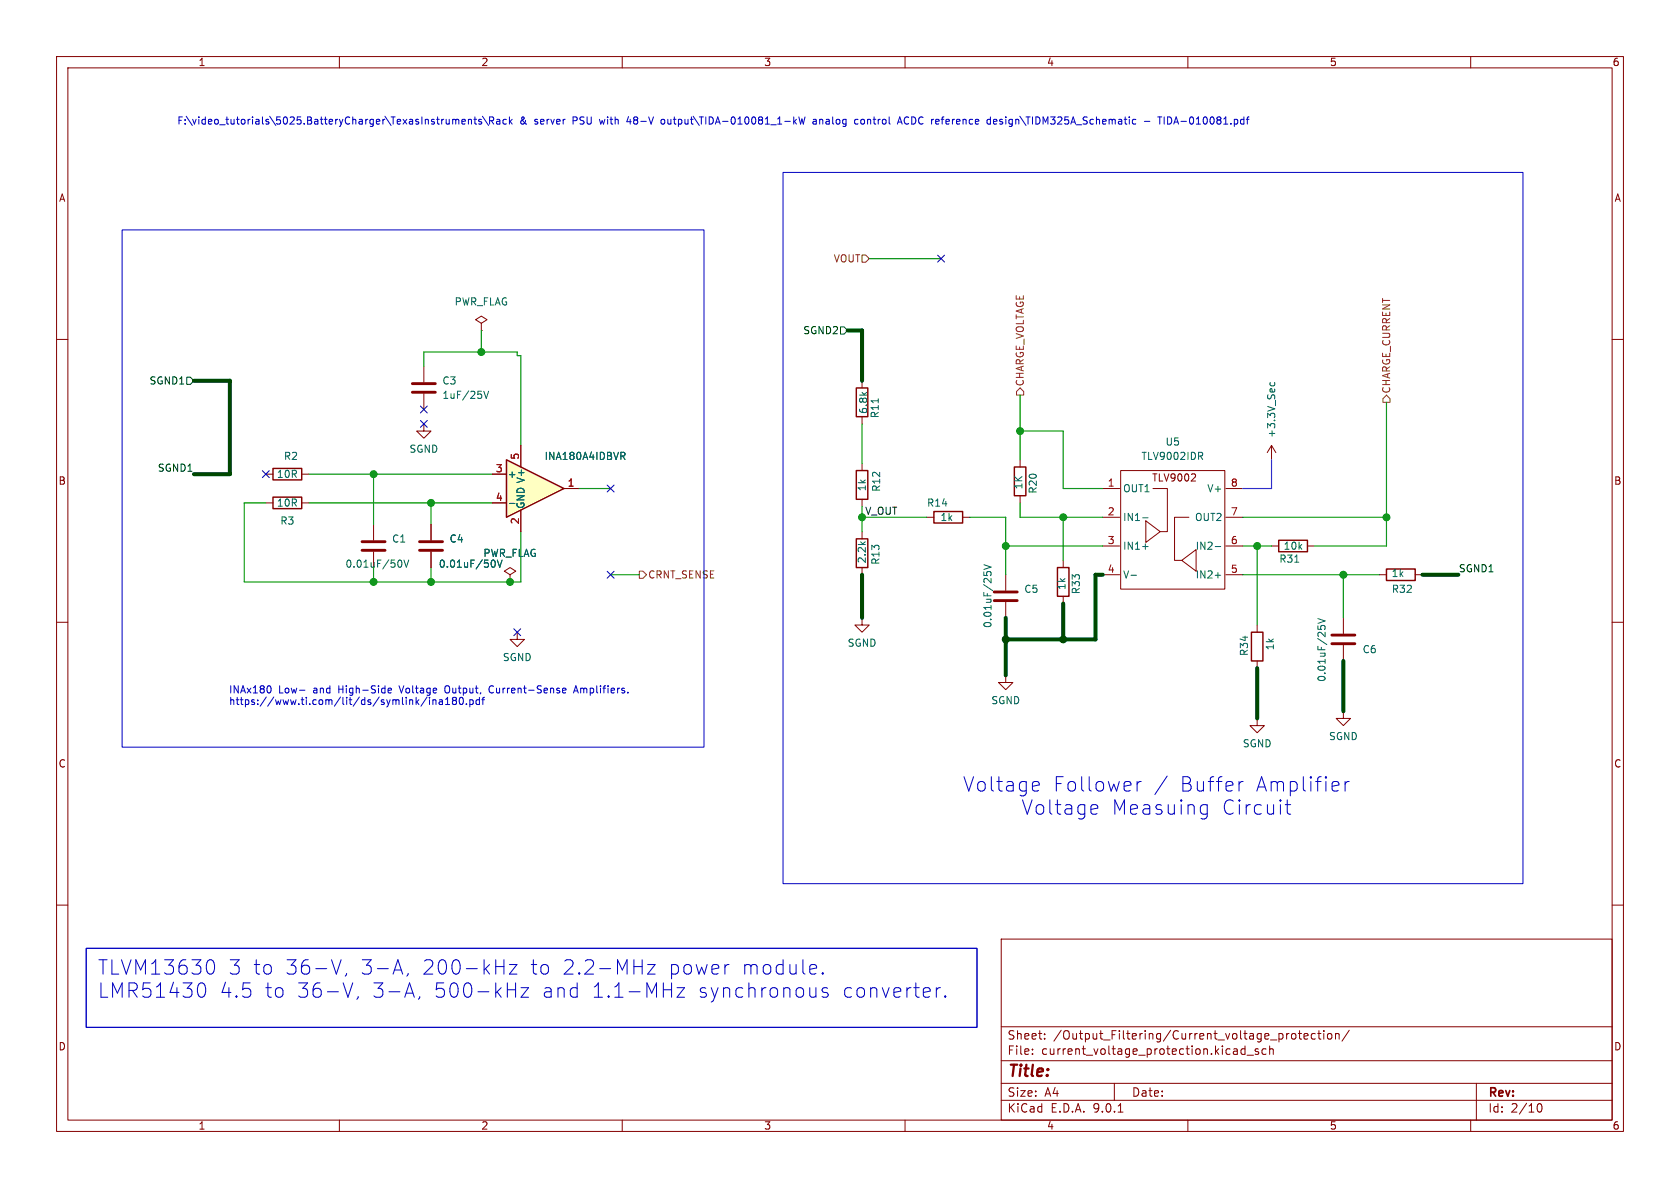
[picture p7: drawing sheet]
<svg xmlns="http://www.w3.org/2000/svg" width="297mm" height="210mm" viewBox="0 0 297 210" stroke-linecap="round" stroke-linejoin="round" font-family="sans-serif">
<g fill="none" stroke="#840000" stroke-width=".18">
<path d="M10 10h277v190h-277zM12 12h273v186h-273zM60 10v2M110 10v2M160 10v2M210 10v2M260 10v2M85.1 57.2l1-.7-1-.6-1 .6 1 .7v1.2M85.1 58.4h.1M10 60h2M74.9 64.8v2.8M74.9 69.6v2.8"/>
<path d="M285 60h2M224.8 96.5h1.3M231.1 96.5h1.3M10 110h2M177.8 119.4v1.3h1.3l-1.3 1.2-1.3-1.2h1.3M237.5 109.2v2.8M237.5 114v2.8M285 110h2M222.2 127v1.3h1.3l-1.3 1.2-1.2-1.2h1.2M10 160h2M177 166h108v32h-108zM285 160h2"/>
<path d="M60 198v2M110 198v2M160 198v2M177 194.5h108M177 191.5h108M177 187.5h108M177 181.5h108M182.5 186.3v.1M182.5 185.5v.1M184.7 183.6v.1M184.7 182.8v.1M197 191.5v3"/>
<path d="M197.7 196.6h.8M210 198v2M220.1 184.9v1.5M220.1 185.5l-.4-.1-.3 .3v.4l.1 .2h.6M220.5 186.5h1.1M222.5 185.5l-.4-.1-.2 .2 .1 .2 .5 .2v.3h-.6M223.8 185.5l-.4-.1-.3 .3v.4l.1 .2h.6M224.5 185.5l.2-.1 .3 .1 .1 .9M224.5 184.9v1.5M228.6 182.7l.4 .1 .1 .2-.1 .6-.4 .1M229.5 182.7h.6M229.7 182.2v1.3l.4 .2"/>
<path d="M230.5 183.2l.7-.1v-.3l-.5-.1-.2 .2 .1 .7h.6M232.5 182.8l-.4-.1-.3 .3v.4l.2 .2h.5M233 182.7h.5M233.2 182.2v1.3l.3 .2M234 182.2v.1M234 182.7v1M234.8 182.8l.4-.1 .3 .3v.4l-.3 .3-.4-.1-.1-.2v-.4zM236.1 182.8l.2-.1 .4 .1v.9M236.1 182.7v1M238.5 182.1l-1.3 2M260 198v2M261 191.5v6.5"/>
<path d="M271.7 195.7l.2-.5 .2-.1a.81 .81 0 0 1 .6 .6 .81 .81 0 0 1-.3 .8h-.4l-.3-.5"/>
</g>
<path d="M72.9 67.8h4.1M72.9 69.3h4.1M235.5 112.3h4M235.5 113.8h4" fill="none" stroke="#840000" stroke-width=".51"/>
<path d="M85.5 69.2l.5 1.2 .4-1.2M228.9 99.4h.7M233 110.6v.6M233 109.4l1.3 .4-1.3 .4M233.5 111.1v-.3l.2-.2h.4l.2 .5" fill="none" stroke="#006464" stroke-width=".18"/>
<path d="M226.1 95.5h5v2h-5z" fill="none" stroke="#840000" stroke-width=".25"/>
<path d="M89.5 81.3l10.2 5.1-10.2 5z" fill="#ffffc2"/>
<path d="M151.4 68.6h2v5.1h-2zM48.3 87.9h5v2h-5zM48.3 82.8h5v2h-5zM89.5 81.3l10.2 5.1-10.2 5zM151.4 95.3h2v5h-2zM151.4 83.2h2v5.1h-2zM165.1 90.4h5.1v2.1h-5.1zM179.3 82.6h2.1v5h-2.1zM186.9 100.3h2.1v5.1h-2.1zM221.2 111.8h2.1v5h-2.1zM245.1 100.6h5.1v2h-5.1z" fill="none" stroke="#840000" stroke-width=".25"/>
<g fill="none" stroke="#840000" stroke-width=".18">
<path d="M74.9 74.9v1.3h-1.2l1.2 1.3 1.3-1.3h-1.3M92.1 78.7v3.9M152.4 67.3v1.3M152.4 73.7v1.2M224.8 78.7l-.8 1.3M224.8 78.7l.8 1.3M224.8 78.7v2.6M47 83.8h1.3M47 88.9h1.3M53.3 83.8h1.3M53.3 88.9h1.3M66 92.7v2.8"/>
<path d="M66 97.5v2.8M76.2 92.7v2.8M76.2 97.5v2.8M87 83.8h2.5M87 88.9h2.5M92.1 90.2v3.8M99.7 86.4h2.5M152.4 81.9v1.3M152.4 88.3v1.2M152.4 94v1.3M163.8 91.4h1.3M170.2 91.4h1.2"/>
<path d="M180.3 81.3v1.3M180.3 87.6v1.3M188 99.1v1.2M194.9 86.4h3M194.9 91.4h3M194.9 96.5h3M198.1 83.2h18.4v20.9h-18.4zM202.6 92.1l2.5 1.9-2.5 1.9zM203.8 86.4h2.6v7.6h-1.3M208.9 99.1l2.6-1.9v3.8zM210.2 91.4h-2.6v7.7h1.3M211.2 83.8l.2 .2-.1 .3-.7 .7h.8"/>
<path d="M216.7 86.4h3M216.7 91.4h3M216.7 96.5h3M90.2 101.6l1-.6-1-.7-1 .7 1 .6v1.3M90.2 102.9h.1M91.4 111.8v1.2h1.3l-1.3 1.3-1.2-1.3h1.2M152.4 109.2v1.3h1.3l-1.3 1.3-1.3-1.3h1.3M152.4 100.3v1.3M177.8 101.6v2.8M177.8 106.4v2.8M188 105.4v1.3M194.9 101.6h3"/>
<path d="M216.7 101.6h3M222.2 110.5v1.3M222.2 116.8v1.3M243.8 101.6h1.3M250.2 101.6h1.3M237.5 125.7v1.3h1.3l-1.3 1.3-1.3-1.3h1.3"/>
</g>
<g fill="none" stroke="#006464" stroke-width=".18">
<path d="M109.8 80h.4l.3 .2-.1 .4h-.6M155.3 70.5v.7M212.4 80l.2 .2v.3l-.2 .1M224.6 67.6l-.1 .4 .3 .2M225.3 67.6l.1 .4-.3 .2M70.6 99a.68 .68 0 0 1 .5 .6 .68 .68 0 0 1-.5 .7M71.4 99l.4 1.3 .5-1.3M87.6 99.5l-.2 .7-.3 .1M87.9 99l.4 1.3 .5-1.3M90.1 89h.9M110.1 80.6l.4 .6M173.9 99.8l1.3 .4-1.3 .5"/>
<path d="M202 91.5h1M202 96.6h1M212.2 80.6l.4 .6M214.8 96.6h1M173.9 101.1v.6M174.4 101.6v-.3l.3-.3 .4 .1 .1 .5M199.9 101.7h1M214.8 101.7h1"/>
</g>
<path d="M64 95.8h4.1M64 97.3h4.1M74.2 95.8h4M74.2 97.3h4M175.8 104.6h4M175.8 106.2h4" fill="none" stroke="#840000" stroke-width=".51"/>
<path d="M148.6 57.8h.6l.7 .6-.7 .7h-.6zM33 66.7h.7l.6 .6-.6 .6h-.7z" fill="none" stroke="#004800" stroke-width=".18"/>
<path d="M152.4 45.1h.6l.7 .6-.7 .7h-.6zM180.3 68.6l.7 .6v.7h-1.3v-.7zM244.5 70.5l.6-.6 .6 .6v.6h-1.2zM113 101h.7l.6 .6-.6 .6h-.7z" fill="none" stroke="#725600" stroke-width=".18"/>
<path d="M149.9 58.4h2.5v8.9M34.3 67.3h6.3v16.5h-6.3M152.4 101.6v7.6M177.8 109.2v10.2M188 106.7v6.3M194.9 101.6h-1.2v11.4h-15.9M222.2 118.1v8.9M237.5 116.8v8.9M251.5 101.6h6.3" fill="none" stroke="#004800" stroke-width=".71"/>
<g fill="none" stroke="#009600" stroke-width=".2">
<path d="M85.1 58.4v3.8M153.7 45.7h12.7M74.9 64.8v-2.6h16.5v.7h.7v15.8M152.4 74.9v7M180.3 76.2h7.7v10.2h6.9M180.3 69.9v11.4M245.1 71.1v25.4h-12.7M47 88.9h-3.8v14h48.9v-8.9M54.6 88.9h32.4M54.6 83.8h32.4M66 83.8v8.9M76.2 88.9v3.8"/>
<path d="M102.2 86.4h5.7M163.8 91.4h-11.4v2.6M171.4 91.4h6.4v10.2M177.8 96.5h17.1M180.3 88.9v2.5h14.6M188 91.4v7.7M219.7 96.5h5.1M219.7 91.4h25.4M222.2 96.5v14M66 100.3v2.6M76.2 100.3v2.6M107.9 101.6h5.1"/>
<path d="M219.7 101.6h24.1M237.5 101.6v7.6"/>
</g>
<path d="M224.8 81.3v5.1h-5.1" fill="none" stroke="#2d32ff" stroke-width=".2"/>
<g fill="none" stroke="#000084" stroke-width=".18">
<path d="M165.8 45.1l1.2 1.2M167 45.1l-1.2 1.2M74.3 74.3l1.2 1.2M74.3 71.8l1.2 1.2M75.5 74.3l-1.2 1.2M75.5 71.8l-1.2 1.2M46.4 83.2l1.2 1.2M47.6 83.2l-1.2 1.2M107.3 85.8l1.3 1.2M108.6 85.8l-1.3 1.2M90.8 111.2l1.2 1.2M92 111.2l-1.2 1.2"/>
<path d="M107.3 101l1.3 1.2M108.6 101l-1.3 1.2"/>
</g>
<g fill="none" stroke="#0000c2" stroke-width=".18">
<path d="M81.7 21.5l.6-.1-.1-.2-.4-.1-.1 .2v.6h.5M82.8 21.2l.2-.1 .3 .1 .1 .7M82.8 21.1v.8M83.8 21.1h.5M84 20.7v1.1l.3 .1M85.1 21.2l-.3-.1-.2 .2 .1 .2 .4 .1v.3h-.5M85.3 20.5l1.1 1.7M86.6 21.3h.6l.1-.2-.1-.3-.6-.1v1.2M86.9 21.3l.4 .6M87.8 21.2h.5l.1 .7M88.4 21.4l-.5 .1-.1 .1 .1 .3h.5M89.5 21.2l-.3-.1-.3 .2 .1 .6h.5"/>
<path d="M90.1 20.7v1.2M90.2 21.5l.3 .4M90.5 21.1l-.4 .5M111.1 20.6l-.3 .9h.8M117.3 21.1l-.3 .1-.1 .1v.5l.4 .1M138.4 30.5h130.8v125.7h-130.8zM138.7 21.5h1M140.3 20.7v1.2M140.4 21.5l.4 .4M140.8 21.1l-.5 .5M141.2 20.7l.3 1.2 .3-.9 .2 .9 .3-1.2M143.8 21.2h.5"/>
<path d="M144.3 21.4l-.4 .1-.2 .1 .2 .3h.4M151.7 21.2l-.4-.1-.2 .2 .1 .6h.5M158.6 21.9l.5-1.2 .4 1.2M158.8 21.6h.6M175.1 21.2l-.4-.1-.2 .2 .1 .6h.5M175.1 20.7v1.2M176.1 21.1h-.3l-.2 .2 .1 .6h.4M176.2 21.4l-.6 .1M200.3 21.9h.5M200.3 21.2h.5M202.3 21.5h1M204.7 20.7h.7"/>
<path d="M205 20.7v1.2M205.8 20.7v1.2M206.7 20.7h-.3v1.2h.3M21.6 40.6h102.9v91.5h-102.9zM47.6 121.2a.79 .79 0 0 1 0 1.3M52.9 122h1M68.6 122.1l.6-.1v-.3h-.4l-.2 .1 .1 .6h.5M70.5 121.2l.5 1.3M75.5 123.2l-1.1 1.6M75.9 123.7v.8M76.5 123.7v.8M76.6 123.8h-.1"/>
<path d="M77 123.8l.1 .7M77.7 123.8h.5v.7M78.2 124l-.4 .1-.2 .1 .2 .3h.4M78.8 124.5h.7M78.8 121.3a.9 .9 0 0 0 0 1.1M78.9 123.6h-.1M79.1 123.3v1.2M80.1 123.8h.1M80.2 123.8l-.2 .3v.3l.2 .1h.4l.1-.2v-.2l-.2-.3M80.2 123.8h.3M80.6 123.8h-.1M81.2 123.8v.5l.3 .2 .3-.1 .1-.6"/>
<path d="M82.5 124.4v.1M83.1 123.7v1.3M83.5 123.8l.2 .1-.1 .5-.2 .1h-.3M84.3 123.8l-.2 .1 .1 .5 .2 .1h.4M84.8 123.3v1.2M85.2 123.7h.5M85.4 123.5v1M85.5 123.3h.2M86.9 121.2a.68 .68 0 0 0-.5 .7 .68 .68 0 0 0 .5 .6M99.4 122.1l.7-.1-.1-.3h-.4l-.2 .1 .1 .6h.5M101.4 122.5l.4-1.3 .4 1.3M101.5 122.1h.6"/>
<path d="M182.9 138.1l.7 .2 .1 .5-1.2 .2M183.6 139.7l-.7 .1M201 138.1v1.7M201.7 138.1a.65 .65 0 0 0-.7 .5M206.3 137.2l-2.1 3.2M219.8 138.1a.65 .65 0 0 0-.8 .5M237.8 138.1v1.7M238.5 138.1a.65 .65 0 0 0-.7 .5M193.2 142.2l.7 .2 .2 .4-1.2 .3M193.9 143.8l-.7 .1M212.7 142.2l.7 .2M213.4 143.8l-.7 .1"/>
<path d="M213.4 142.2v2.1a.69 .69 0 0 1-.8 .5M227.2 142.2h1M227.6 141.4v2.2l.1 .2 .5 .1M15.2 167.6h157.5v14h-157.5zM35.8 173.7a1.49 1.49 0 0 1 .4 2.1 .65 .65 0 0 1-.7 .5M37.3 169.7a1.49 1.49 0 0 1 .5 2l-.5 .5M60.3 169.7l-.8 2.5M61.3 172.1l-.3 .5M62.4 173.7l-.9 2.6M63.3 176.2l-.2 .5M69.7 171.5h1.2M70.3 169.7l.9 2.5"/>
<path d="M71.8 175.6h1.2M72.2 172.1l-.3 .5M72.4 173.7l.8 2.6M74.2 176.2l-.2 .5M87.6 170.9h1.5M89.1 169.7v2.5M89.7 175h1.4M90.1 170.5h1.3l-1.3 1.7h1.3M91.1 173.7v2.6M92.1 174.6h1.3l-1.3 1.7h1.3M112.1 170.9h1.4M113.5 169.7v2.5"/>
<path d="M114.5 170.5h1.3l-1.3 1.7h1.3M117.3 175h1.4M118.7 173.7v2.6M119.7 174.6h1.3l-1.3 1.7h1.3M128.9 170.5l-.5 .1M144 170.5l.2 .1 .2 .5-1.2 .3M144.2 172.1l-.2 .1M144.2 174.6v1.7M144.2 176l-.3 .3M145.5 172l.1 .1-.1 .1M145.5 172l-.2 .1 .2 .1M145.5 172v.2"/>
<path d="M146.3 174.7l-.6-.1-.4 .4 .2 .3 .8 .3 .1 .2-.1 .4-.2 .1-.8-.1M165.5 174.6v1.7M166.3 174.6a.65 .65 0 0 0-.8 .5M167.1 176l.1 .2-.1 .1M167.1 176l-.1 .2 .1 .1M167.1 176v.3"/>
</g>
<g fill="#009600" stroke="#009600" stroke-width=".18">
<circle cx="85.1" cy="62.2" r=".61"/>
<circle cx="180.3" cy="76.2" r=".61"/>
<circle cx="188" cy="91.4" r=".61"/>
<circle cx="177.8" cy="96.5" r=".61"/>
<circle cx="152.4" cy="91.4" r=".61"/>
<circle cx="90.2" cy="102.9" r=".61"/>
<circle cx="76.2" cy="102.9" r=".61"/>
<circle cx="66" cy="102.9" r=".61"/>
<circle cx="66" cy="83.8" r=".61"/>
<circle cx="76.2" cy="88.9" r=".61"/>
<circle cx="222.2" cy="96.5" r=".61"/>
<circle cx="237.5" cy="101.6" r=".61"/>
<circle cx="245.1" cy="91.4" r=".61"/>
</g>
<g fill="#004800" stroke="#004800" stroke-width=".18">
<circle cx="177.8" cy="113" r=".61"/>
<circle cx="188" cy="113" r=".61"/>
</g>
<g font-size="3.5" fill="#0000c2">
<text x="170.2" y="140.2">Voltage</text>
<text x="186.1" y="140.2">Follower</text>
<text x="208.4" y="140.2">Buffer</text>
<text x="221.8" y="140.2">Amplifier</text>
<text x="180.5" y="144.3">Voltage</text>
<text x="196.5" y="144.3">Measuing</text>
<text x="215.9" y="144.3">Circuit</text>
<text x="17.1" y="172.5">TLVM13630</text>
<text x="40.2" y="172.5">3 to</text>
<text x="50.1" y="172.5">36-V,</text>
<text x="63.4" y="172.5">3-A,</text>
<text x="74.2" y="172.5">200-kHz</text>
<text x="93.3" y="172.5">to</text>
<text x="98.9" y="172.5">2.2-MHz</text>
<text x="117.6" y="172.5">power</text>
<text x="130.5" y="172.5">module.</text>
<text x="17.1" y="176.6">LMR51430</text>
<text x="38.6" y="176.6">4.5</text>
<text x="46.6" y="176.6">to</text>
<text x="52.2" y="176.6">36-V,</text>
<text x="65.4" y="176.6">3-A,</text>
<text x="76.3" y="176.6">500-kHz</text>
<text x="95.3" y="176.6">and</text>
<text x="104.1" y="176.6">1.1-MHz</text>
<text x="122.8" y="176.6">synchronous</text>
<text x="148.3" y="176.6">converter.</text>
</g>
<text font-size="2.8" fill="#840000" x="178" y="190.9">Title:</text>
<g font-size="2.1" fill="#840000">
<text x="178" y="184">Sheet:</text>
<text x="186.2" y="184">/Output_Filtering/Current_voltage_protection/</text>
<text x="178" y="186.7">File:</text>
<text x="184.1" y="186.7">current_voltage_protection.kicad_sch</text>
<text x="178" y="196.9">KiCad</text>
<text x="178" y="194.1">Size:</text>
<text x="184.7" y="194.1">A4</text>
<text x="185.7" y="196.9">E.D.A.</text>
<text x="193.3" y="196.9">9.0.1</text>
<text x="200" y="194.1">Date:</text>
<text x="263" y="194.3">Rev:</text>
<text x="263" y="196.9">Id:</text>
<text x="267.1" y="196.9">2/10</text>
</g>
<g font-size="1.8" fill="#840000">
<text x="35" y="11.9">1</text>
<text x="85" y="11.9">2</text>
<text x="135" y="11.9">3</text>
<text x="185" y="11.9">4</text>
<text x="235" y="11.9">5</text>
<text x="285" y="11.9">6</text>
<text x="10.3" y="35.9">A</text>
<text x="285.3" y="35.9">A</text>
<text x="10.3" y="85.9">B</text>
<text x="203.6" y="85.3">TLV9002</text>
<text x="285.3" y="85.9">B</text>
<text x="10.3" y="135.9">C</text>
<text x="285.3" y="135.9">C</text>
<text x="10.3" y="185.9">D</text>
<text x="285.3" y="185.9">D</text>
<text x="35" y="199.9">1</text>
<text x="85" y="199.9">2</text>
<text x="135" y="199.9">3</text>
<text x="185" y="199.9">4</text>
<text x="235" y="199.9">5</text>
<text x="285" y="199.9">6</text>
</g>
<g font-size="1.8" fill="#0000c2">
<text x="31.2" y="22.1">F:\video_tutorials\5025.BatteryCharger\TexasInstruments\Rack</text>
<text x="91.9" y="22.1">&amp;</text>
<text x="94.6" y="22.1">server</text>
<text x="101.5" y="22.1">PSU</text>
<text x="106.5" y="22.1">with</text>
<text x="111.5" y="22.1">48-V</text>
<text x="117.7" y="22.1">output\TIDA-010081_1-kW</text>
<text x="144.8" y="22.1">analog</text>
<text x="152.4" y="22.1">control</text>
<text x="160.3" y="22.1">ACDC reference</text>
<text x="176.4" y="22.1">design\TIDM325A_Schematic</text>
<text x="207.1" y="22.1">TIDA-010081.pdf</text>
<text x="40.4" y="122.8">INAx180</text>
<text x="40.4" y="124.8">https://www.ti.com/lit/ds/symlink/ina180.pdf</text>
<text x="49.2" y="122.8">Low-</text>
<text x="55.5" y="122.8">and</text>
<text x="60.1" y="122.8">High-Side</text>
<text x="71.1" y="122.8">Voltage</text>
<text x="79.3" y="122.8">Output,</text>
<text x="87.3" y="122.8">Current-Sense</text>
<text x="102.6" y="122.8">Amplifiers.</text>
</g>
<g font-size="1.8" fill="#725600">
<text x="147.3" y="46.6">VOUT</text>
<text x="181.2" y="68.4" transform="rotate(-90 181.2 68.4)">CHARGE_VOLTAGE</text>
<text x="246" y="69.7" transform="rotate(-90 246 69.7)">CHARGE_CURRENT</text>
<text x="114.5" y="102.5">CRNT_SENSE</text>
</g>
<g font-size="1.8" fill="#006464">
<text x="80.3" y="54.2">PWR_FLAG</text>
<text x="78.1" y="68.2">C3</text>
<text x="78.1" y="70.7">1uF/25V</text>
<text x="153.5" y="73.3" transform="rotate(-90 153.5 73.3)">6.8k</text>
<text x="155.5" y="74" transform="rotate(-90 155.5 74)">R11</text>
<text x="225.7" y="77.5" transform="rotate(-90 225.7 77.5)">+3.3V_Sec</text>
<text x="50.1" y="81.5">R2</text>
<text x="72.3" y="80.2">SGND</text>
<text x="96.2" y="81.5">INA180A4IDBVR</text>
<text x="201.7" y="81.5">TLV9002IDR</text>
<text x="206" y="79">U5</text>
<text x="48.9" y="89.8">10R</text>
<text x="48.9" y="84.7">10R</text>
<text x="89.7" y="84.7">+</text>
<text x="153.3" y="86.9" transform="rotate(-90 153.3 86.9)">1k</text>
<text x="155.8" y="87" transform="rotate(-90 155.8 87)">R12</text>
<text x="163.8" y="89.8">R14</text>
<text x="180.9" y="86.6" transform="rotate(-90 180.9 86.6)">1K</text>
<text x="183.5" y="87.4" transform="rotate(-90 183.5 87.4)">R20</text>
<text x="198.5" y="87.2">OUT1</text>
<text x="213.3" y="87.2">V+</text>
<text x="49.5" y="92.9">R3</text>
<text x="92.9" y="90" transform="rotate(-90 92.9 90)">GND V+</text>
<text x="166.2" y="92.3">1k</text>
<text x="198.5" y="92.3">IN1-</text>
<text x="211.2" y="92.3">OUT2</text>
<text x="61" y="100.6">0.01uF/50V</text>
<text x="69.2" y="96.1">C1</text>
<text x="77.5" y="100.6">0.01uF/50V</text>
<text x="79.4" y="96.1">C4</text>
<text x="85.4" y="98.7">PWR_FLAG</text>
<text x="153.3" y="99.7" transform="rotate(-90 153.3 99.7)">2.2k</text>
<text x="155.7" y="99.9" transform="rotate(-90 155.7 99.9)">R13</text>
<text x="198.5" y="97.4">IN1+</text>
<text x="211.3" y="97.4">IN2-</text>
<text x="226.1" y="99.7">R31</text>
<text x="226.8" y="97.4">10k</text>
<text x="181" y="105">C5</text>
<text x="188.6" y="104.4" transform="rotate(-90 188.6 104.4)">1k</text>
<text x="191.1" y="105.1" transform="rotate(-90 191.1 105.1)">R33</text>
<text x="198.5" y="102.5">V-</text>
<text x="211.3" y="102.5">IN2+</text>
<text x="245.9" y="102.2">1k</text>
<text x="246" y="105">R32</text>
<text x="175.5" y="111.1" transform="rotate(-90 175.5 111.1)">0.01uF/25V</text>
<text x="88.8" y="117.1">SGND</text>
<text x="149.8" y="114.5">SGND</text>
<text x="220.8" y="116.1" transform="rotate(-90 220.8 116.1)">R34</text>
<text x="225.4" y="115.1" transform="rotate(-90 225.4 115.1)">1k</text>
<text x="240.8" y="115.7">C6</text>
<text x="175.2" y="124.7">SGND</text>
<text x="234.5" y="120.6" transform="rotate(-90 234.5 120.6)">0.01uF/25V</text>
<text x="234.8" y="131">SGND</text>
<text x="219.6" y="132.3">SGND</text>
</g>
<g font-size="1.8" fill="#004800">
<text x="141.9" y="59.3">SGND2</text>
<text x="26.3" y="68.2">SGND1</text>
<text x="27.8" y="83.5">SGND1</text>
<text x="257.8" y="101.3">SGND1</text>
</g>
<g font-size="1.8" fill="#a90000">
<text x="87.6" y="83.6">3</text>
<text x="91.8" y="81.4" transform="rotate(-90 91.8 81.4)">5</text>
<text x="87.6" y="88.6">4</text>
<text x="100.3" y="86.1">1</text>
<text x="195.7" y="86.1">1</text>
<text x="217.5" y="86.1">8</text>
<text x="91.8" y="92.8" transform="rotate(-90 91.8 92.8)">2</text>
<text x="195.7" y="91.2">2</text>
<text x="217.5" y="91.2">7</text>
<text x="195.7" y="96.3">3</text>
<text x="195.7" y="101.3">4</text>
<text x="217.5" y="96.3">6</text>
<text x="217.5" y="101.3">5</text>
</g>
<text font-size="1.8" fill="#009600" x="152.9" y="91.1">V_OUT</text>
</svg>
